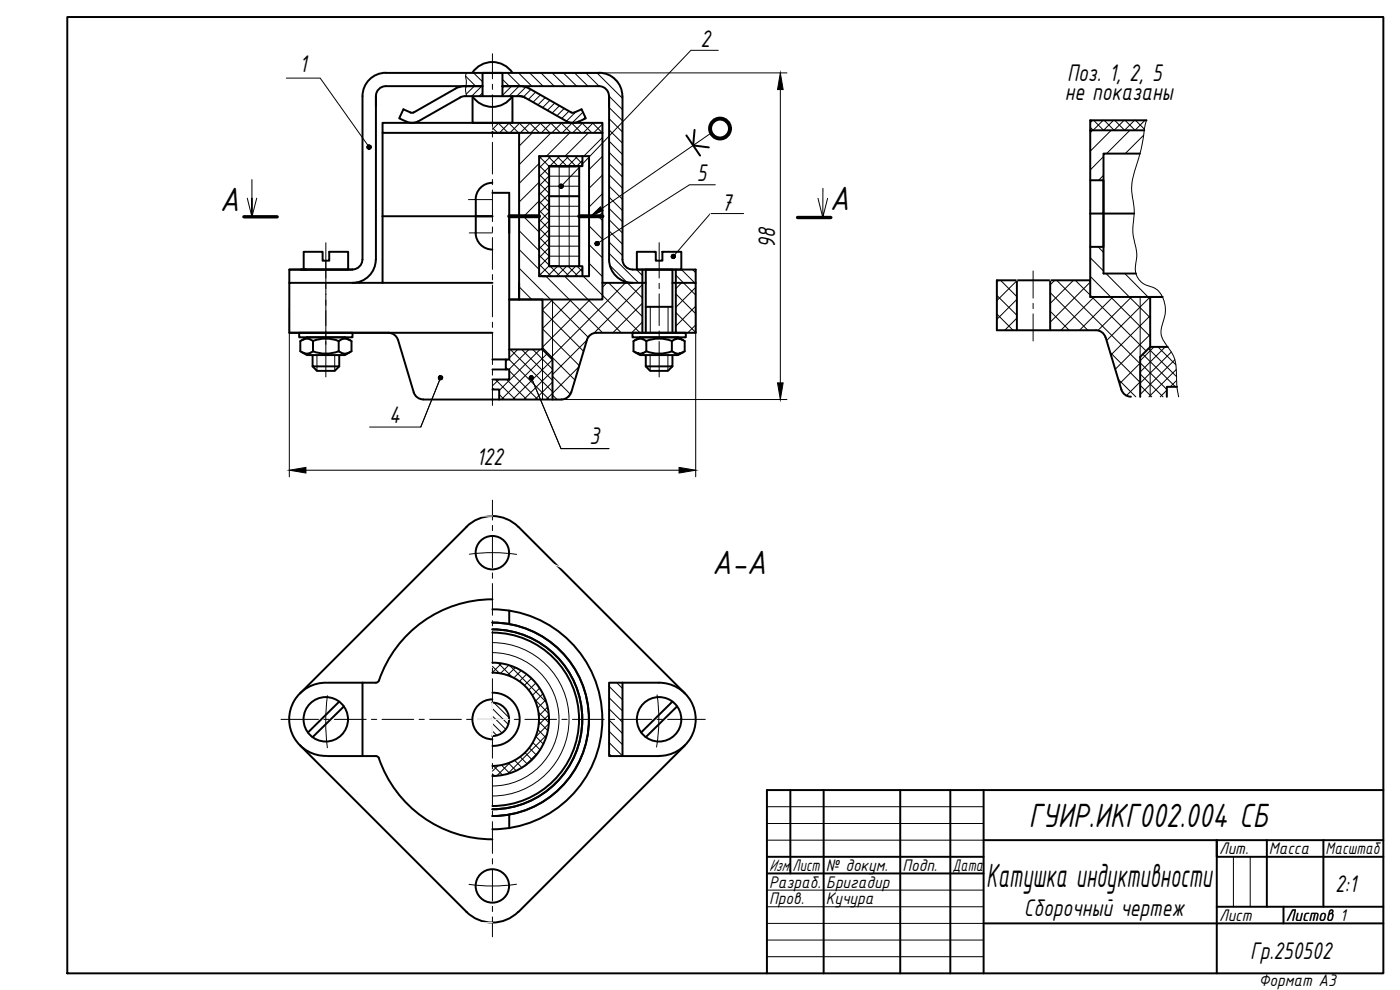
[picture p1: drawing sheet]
<svg xmlns="http://www.w3.org/2000/svg" width="420mm" height="297mm" viewBox="0 0 420 297" stroke-linecap="round" stroke-linejoin="round" font-family="sans-serif">
<!-- layer: 0 -->
<g fill="none" stroke="#000" stroke-width=".59">
<path d="M20.2 5.1h395v286.9h-395zM108.8 28.9v49a2.98 2.98 0 0 1-3 2.9M112.8 28.9v49M114.8 39.9v25M115.8 25.9a2.98 2.98 0 0 0-3 2.9M115.8 21.8a7 7 0 0 0-7 7M115.8 21.9h64M115.8 25.9h29M125.5 36.4l-1.7 .5-1.8-.4M138.1 29.2l-12.5 7.2M139.6 25.9l-2.4 .4-13.1 7.4-.9 .1-2.1-1-1.3 2.7 2.2 1M141.8 28.9a7.2 7.2 0 0 0 12 0"/>
<path d="M141.8 21.8a7.2 7.2 0 0 1 12 0M141.8 28.9v8h6M144.8 28.9v-7h6v7M147.8 36.9h-33v3h33M147.8 36.9h33v3M147.8 39.9h8v50h25v-5M147.8 39.9h33M153.8 28.9v8h-6M156 28.9l1.4 .3M156 25.9l1.5 .1 1.3 .6M156 28.9h-16.4l-1.5 .3M156 25.9h-5.2h29a2.98 2.98 0 0 1 3 2.9"/>
<path d="M157.5 29.2l12.6 7.2 1.7 .5 1.8-.4M158.9 26.6l12.6 7.2M171.5 33.7l.8 .1 2.2-1 1.3 2.7-2.2 1M179.8 21.8a7 7 0 0 1 7 7M180.8 39.9v45M182.8 28.9v49a7 7 0 0 0 7 7M186.8 28.9v49a2.98 2.98 0 0 0 3 2.9M208.4 39l-.4 4.6 4.7 .6M327.2 39.1h16.2M344.1 36.1h-16.9v48M147.8 54.8a5 5 0 0 0-5 5.1v5h5h-33M147.8 57.9h5v50h-5"/>
<path d="M161.8 46.8h15v36.1h-15zM164.8 49.9h9h-9h8M164.8 58.9h9M167.8 49.9h3M173.8 49.9v30M174.8 46.8v3.1h-10v30M206 40.6l4.1 6.1M327.2 54.1h4v20h-4M342.1 46.1h-10.9v18h-4M112.8 77.9a7 7 0 0 1-7 7M114.8 64.9v20h33M142.8 64.9l-.1 5a5 5 0 0 0 5.1 5"/>
<path d="M164.8 79.9h10v3M164.8 79.9h3M191.1 75.6h5.7v2.6h2v-2.6h5.7v5.3h-13.4zM340.4 64.1h-9.2v18h9.7M86.8 80.9h19h-19v4M86.8 99.9h29.8l1 .2 1 .5 .8 1.4M89.8 99.9h16v1.3h-16zM91.1 80.9v-5.3h5.7v2.6h2v-2.6h5.7v5.3M114.8 84.9h-28v15h61M155.8 84.9v5h-3h10v14.9h-10M162.8 82.9h1M180.8 84.9h13"/>
<path d="M189.8 99.9h16v1.3h-16zM189.8 80.9h19v4M192.8 80.9v19M193.8 99.9v-19h8v19M193.8 92.1h8M201.8 84.9h7v15h-29.8l-1.6 .4-.8 .7-.5 1M202.8 80.9v19M305.2 84.1v15M315.2 84.1v15M90.1 102.3l2-1.1h11.4l2 1.1v3.1l-2 1.1h-11.4l-2-1.1zM90.5 102.1l1-.4 1-.1 1.4 .7M93.8 106.6v3.3h8v-3.3"/>
<path d="M93.8 109.9l1.3 1.4h5.4l1.3-1.4M93.9 102.3a10.6 10.6 0 0 1 7.7 0M93.9 105.4a10.6 10.6 0 0 0 7.7 0M93.9 105.4l-1.5 .7-.9-.1-1-.4M93.9 102.3v3.1M105.1 102.1l-1-.4-1-.1-1.5 .7v3.1l1.6 .7 .9-.1 1-.4M119.5 102l4.9 16.2 1.1 1.2 1.5 .4M127 119.9h41.6M147.8 110.9h5v3h-5M147.8 116.9h2v3M151.8 107.9v3M162.8 104.8l3 3.1v12"/>
<path d="M176.1 102l-4.9 16.2-1.1 1.2-1.5 .4M190.1 102.3l2-1.1h11.4l2 1.1v3.1l-2 1.1h-11.4l-2-1.1zM190.5 102.1l1-.4 1-.1 1.5 .7M193.8 106.6v3.3h8v-3.3M193.8 109.9l1.3 1.4h5.3l1.4-1.4M193.9 102.3a10.6 10.6 0 0 1 7.8 0M193.9 105.4a10.6 10.6 0 0 0 7.8 0M194 105.4l-1.6 .7-1-.1-.9-.4M194 102.3v3.1M205.1 102.1l-1-.4-1-.1-1.5 .7v3.1l1.6 .7 1-.1 .9-.4M336.5 116.9l.9 1.4 .9 .5 1.1 .2M345.2 104.1v-15h3.7h-21.7v-5h-28v15h29.7l1.1 .2 1.3 .9 .5 1 4.8 15.8"/>
<path d="M345.2 104.1l-3 3v12M345.2 104.1h5.2M353.2 116.1h-3v3M155.5 158.1a11 11 0 0 0-15.5 0l-50 50M155.6 158.1l50 50M147.8 179.8a36.2 36.2 0 0 0-34.2 24.6l-.8 .4M147.8 186.8a29 29 0 0 1 28.9 29 29 29 0 0 1-28.9 29M147.8 188.8a27 27 0 0 1 27 27 27 27 0 0 1-27 27M147.8 182.8a33 33 0 0 1 33 33 33 33 0 0 1-33 33M147.8 198.8a17 17 0 0 1 17 17 17 17 0 0 1-17 17M147.8 189.8a26 26 0 0 1 26 26 26 26 0 0 1-26 26M152.8 183.2v4.1"/>
<path d="M98 204.8a11 11 0 0 0-11.2 11 11 11 0 0 0 11.2 11M98.3 204.8h14.5M101.8 210.5l-9.4 9.3M103.2 211.9l-9.4 9.3M108.8 204.8v22.1M147.8 210.8a5 5 0 0 1 5 5 5 5 0 0 1-5 5M147.8 201.8a14 14 0 0 1 14 14 14 14 0 0 1-14 14M147.8 209.8a6 6 0 0 0-6 6 6 6 0 0 0 6 6M147.8 207.8a8 8 0 0 1 8.2 8 8 8 0 0 1-8.2 8M186.8 204.8v22.1M201.8 210.5l-9.4 9.3M203.2 211.9l-9.4 9.3"/>
<path d="M90 223.6l50 50M98.3 226.9h14.5M112.8 226.9l.6 .1a39.3 39.3 0 0 0 11 16.2 36 36 0 0 0 23.4 8.6M197.7 226.8a11 11 0 0 0 11.1-10.9 11 11 0 0 0-11-11.1h-15v22.1h14.9M205.6 223.6l-50 50M237.2 237.1v25M247.2 237.1v54.9M270.2 237.1v54.9M285.2 237.1v54.9M295.2 237.1v54.9M415.2 237.1h-185v54.9M152.8 244.4v4.1"/>
<path d="M230.2 257.1h65M295.2 252.1h120M380.2 252.1v20M397.2 252.1v20M415.2 257.1h-50v-5v39.9M140 273.6a11 11 0 0 0 15.5 0M230.2 262.1h65M295.2 277.1h120M365.2 272.1h50M385.2 272.1v5"/>
<circle cx="147.8" cy="165.8" r="5"/>
<circle cx="97.8" cy="215.8" r="6.7"/>
<circle cx="197.8" cy="215.8" r="6.7"/>
<circle cx="147.8" cy="265.8" r="5"/>
</g>
<g fill="none" stroke="#000" stroke-width=".3">
<path d="M147.8 16.1v7.6M215.6 15.1h-8.3l-38.9 40.8M85.9 23.4h10.2l14.7 20.7M139.7 22.8l3 3.1M140 21.9l-.3 .7 .3 2.4-.3 2 .3 1.9M140.1 25.9l-.3 .3M142.1 21.9l2.7 2.6M142.3 25.9l-2.4 2.4M144.6 25.9l-3 3M144.8 27.9l-1 1M147.8 25.3v1.5M147.8 28.4v9.6"/>
<path d="M147.8 39.5v1.6M147.8 38.3l1.6 1.6M149.5 36.9l3 3M149.7 36.9l-1.9 1.9M150.8 23.8l2.1 2.1M151.3 25.9l-.5 .5M152.2 21.9l4 4M152.7 36.9l2.9 3M152.9 36.9l-3 3M153.5 25.9l-2.7 2.7M155.6 21.9l4 4M155.8 25.9l-3 3"/>
<path d="M155.8 36.9l3 3M156 36.9l-3 3M157.8 26.1l-2.7 2.8M158.9 36.9l3 3M159 21.9l4 4M159.2 36.9l-3 3M159.3 26.8l-2.2 2.3M159.8 39.9l-4 3.9M160.7 27.6l-2.1 2.2M162.1 36.9l3 3M162.2 28.5l-2.2 2.2M162.3 36.9l-3 3"/>
<path d="M162.3 21.9l4 4M163.6 29.3l-2.2 2.2M165.1 30.1l-2.2 2.2M165.2 36.9l3 3M165.4 39.9l-9.6 9.5M165.4 36.9l-2.9 3M165.7 21.9l4 4M166.5 30.9l-2.2 2.2M167.9 31.7l-2.2 2.2M168.4 36.9l3 3M168.6 36.9l-3 3M169.1 21.9l4 4"/>
<path d="M169.3 32.5l-2.2 2.2M170.8 33.3l-2.2 2.2M171 39.9l-7 6.9M171.5 36.9l3 3M172.4 21.9l4 4M172.8 33.6l-2.8 2.8M174.6 36.9l3 3M174.9 36.9l-3 3M175 33.6l-6.3 6.3M175.6 35.2l-.6 .7M175.8 21.9l4 4M176.6 39.9l-7 6.9"/>
<path d="M177.8 36.9l3 3M178 36.9l-3 3M179.2 21.9l7.6 7.6M180.8 37.2l-2.6 2.7M182.8 39l4 4M182.8 35.6l4 4M182.8 32.2l4 4M182.8 28.9l4 4M183.8 23.1l1.8 1.8M327.2 38.2l.9 .9M327.9 39.1l-.7 .7M327.9 36.1l-.7 .7"/>
<path d="M328.2 36.1l3 3M331 36.1l-3 3M331.4 36.1l3 3M333.5 39.1l-6.3 6.3M334.2 36.1l-3 3M334.5 36.1l3 3M337.4 36.1l-3.1 3M337.7 36.1l2.9 3 3-3M339.1 39.1l-7 7M340.5 36.1l-3 3M340.8 36.1l2.7 2.7M344 36.1v.1"/>
<path d="M344.1 36.1l-.5 1.6-1.1 6.9-2 6.7-.9 4.4v1.8l.8 5.4-.4 6.9 1.2 6.3-.5 5.1 .5 1.7 1.1 1.5 1.4 1 2.1 .7 1.4 .8 1.2 1.4 .9 1.8 .4 2v1.9l-1.1 4.1-.2 2.2 .7 1.8 2.6 3.7 .8 1.8 .5 2.6 .2 5.8 .5 3.1M74.2 59.5l1.4 5.6 1.4-5.6M75.6 53.9v11.2v-5.6M140.6 59.9h7.2M147.8 42.7v9.5M147.8 53.8v1.6M147.8 57v9.5M161.8 55l3 3M161.8 49.1l-6 6M161.8 54.7l-6 5.9M161.8 57.7l3 3M161.8 52.3l3 3"/>
<path d="M161.8 49.6l3 3M161.8 46.9l3 3M162.6 46.8l-.8 .9M164.4 46.8l3 3.1M164.8 58.2l-3 3M164.8 55.5l-3 3M164.8 52.8l-3 3M164.8 50.1l-3 3M164.8 55.9h9M164.8 52.9h9M165.4 46.8l-3.6 3.6M167.1 46.8l3 3.1"/>
<path d="M167.8 49.9v30l3 3M168 46.8l-3 3.1M169.8 46.8l3 3.1M170.7 46.8l-3 3.1M170.8 49.9v30M172.5 46.8l2.3 2.4M173.4 46.8l-3 3.1M174.8 48.2l-1.7 1.7M180.8 41.3l-5.6 5.5M180.8 46.9l-4 4M180.8 52.5l-4 4M180.8 58.1l-4 4"/>
<path d="M182.8 59.2l4 4M182.8 55.8l4 4M182.8 52.4l4 4.1M182.8 49.1l4 4M182.8 45.7l4 4M182.8 42.4l4 3.9M214.7 55.4h-7.8l-27.7 17.7M245.5 59.5l1.4 5.8M247 56.5l-.1 8.8 1.5-5.8M331.2 47l-4 4M331.2 52.6l-1.5 1.5M343.2 40.6l-5.5 5.5"/>
<path d="M97.8 72.8v40.3M140.8 69.9h7M147.8 68.1v1.6M147.8 71.3v9.5M155.8 74.8l6 6M155.8 69.2l6 6M157.1 64.9l4.7 4.7M161.8 79.3l3.6 3.6M161.8 60.3l-4.6 4.6M161.8 76.6l3 3M161.8 73.9l3 3h9M161.8 71.2l3 3"/>
<path d="M161.8 68.5l3 3M161.8 65.8l3 3M161.8 63.1l3 3M161.8 60.4l3 3M164.8 79.7l-3 3M164.8 77l-3 3M164.8 74.3l-3 3M164.8 71.7l-3 3M164.8 68.9l-3 3.1M164.8 66.2l-3 3M164.8 63.6l-3 3M164.8 60.9l-3 3"/>
<path d="M164.8 73.9h9M164.8 70.9h9M164.8 67.9h9M164.8 64.9h9M164.8 61.9h9M165.1 79.9l3 3M167.3 79.9l-3 3M170.1 79.9l-3.1 3M170.5 79.9l3 3M172.8 79.9l-3 3M173.2 79.9l1.6 1.6M176.8 79l4 4"/>
<path d="M176.8 73.4l4 4M176.8 67.8l4 4M179.5 64.9l1.3 1.3M180.8 63.7l-1.1 1.2M182.8 76l8.8 8.9M182.8 72.6l4 4.1M182.8 69.3l4 4M182.8 65.9l4 4M182.8 62.6l4 3.9M183 79.6l5.1 5.1M197.8 72.8v10.6M223.2 64.1h-10l-11.1 12.8"/>
<path d="M327.2 77.3l4 4M329.6 74.1l1.6 1.6M147.8 82.4v1.6M147.8 85.5v9.6M147.8 96.7v1.5M147.8 99.9v9.5M155.8 86l3.8 3.9M155.8 80.5l20.7 20.7M161.8 81.9l.9 1M162.8 98.7l11.1 11M162.8 93.1l12.3 12.3M163.8 82.9l17 17"/>
<path d="M165.8 89.9v18M165.9 89.9l-3.1 3M169.5 82.9l16.9 17M171.5 89.9l-8.7 8.7M174.8 80.5l-2.4 2.4M175 82.9l17.1 17M177.1 89.9l-14.3 14.3M182.1 84.9l-1.3 1.3M182.7 84.9l10.1 10.1M187.7 84.9l-22.4 22.4M188.3 84.9l4.5 4.5M191 80.9l1.8 1.8"/>
<path d="M192.8 96.6l-3.2 3.3M192.8 91l-8.9 8.9M192.8 85.4l-14.6 14.6M195.2 92.1v7.8M197.8 85v1.6M197.8 88.2v9.5M197.8 99.3v1.6M200.5 92.1v7.8M202.8 82.5l6 6M202.8 99.4l.5 .5M202.8 93.8l6 6M202.8 88.2l6 5.9"/>
<path d="M204.5 80.9l4 4M204.6 84.9l-1.8 1.7M207.9 80.9l.9 .9M208.8 97.5l-2.4 2.4M208.8 91.8l-6 6.1M208.8 86.2l-6 6M299.2 94.2l4.8 4.9M299.2 88.6l6 6M299.7 84.1l-.5 .5M300.3 84.1l4.9 4.9M305.2 95.4l-3.7 3.7M305.2 89.8l-6 6"/>
<path d="M305.2 84.2l-6 6M310 81.3v8.1M310 91v1.6M310 94.2v8.1M315.2 99l.1 .1M315.2 93.4l5.7 5.7M315.2 87.8l11.3 11.3M316.5 84.1l-1.3 1.4M317.1 84.1l25.1 25.1M322.2 84.1l-7 6.9M322.7 84.1l21.3 21.2M327.2 82.9l18 18.1"/>
<path d="M327.2 84.7l-12 12M328.4 89.1l-10 10M331.9 82.1l13.3 13.2M334 89.1l-10 10M337.6 82.1l7.6 7.6M339.6 89.1l-10.1 10M342.2 89.1v18M345.2 94.7l-11.8 11.8M345.2 89.1l-13.1 13.1M95.1 106.6v4.7M100.5 106.6v4.7M147.8 116.4l.5 .5"/>
<path d="M147.8 110.9v1.7M147.8 114.1v7.6M148.7 113.9l6 6M149.7 113.9l-1.9 1.9M149.8 118.3l1.5 1.6M151.8 110.2l.6 .7M152.1 113.9l6 6M152.4 107.9l-.6 .5M152.8 107.9l12 12M152.8 111.2l8.6 8.7M153.2 104.8l12.6 12.7M155.4 104.8l-2.6 2.6"/>
<path d="M156.5 104.8l9.3 9.3M158.8 104.8l-6.1 6.1M159.5 113.4l8.9 21.2h14.4h-14.4zM159.9 104.8l5.9 6M162.1 104.8l-12.3 12.4M162.8 104.3l9.8 9.7M162.8 104.8v15.1M164.1 106.2l-13.6 13.7M165.8 107.9l-12 12M165.8 111.2l-8.6 8.7M165.8 114.6l-5.2 5.3M165.8 118.5l1.4 1.4"/>
<path d="M165.8 112.9l5.4 5.4M171.3 118.1l-1.5 1.5M173.7 110.1l-9.8 9.8M176.1 102.1l-10.3 10.3M195.1 106.6v4.7M197.8 102.5v10.6M200.4 106.6v4.7M333.2 105.8l9 9M335.6 113.8l5.3 5.3M342.2 115.6l3.5 3.5M342.2 112.2l6.8 6.9M342.2 108.9l8 8"/>
<path d="M342.2 118.9l.1 .2M342.2 114.6l-4.2 4.1M342.2 109l-6.2 6.1M343 106.3l9.8 9.8M344.7 104.6l8.4 8.4M345.2 100.4l-10.5 10.4M345.2 104.1v15M346.3 104.1l-4.1 4.1M347.5 104.1l5.4 5.4M349.7 104.1l-7.5 7.5M350.2 117.1l-2 2M351.5 105.6l-9.3 9.4"/>
<path d="M352.6 107.9l-10.4 10.4M353 110.9l-8.2 8.2M353.1 114.2l-1.9 1.9M110.9 128.1h15.4l5.9-14.7-5.9 14.7M147.8 150.1v5.9M147.8 157.6v1.6M140.9 166.3a49.9 49.9 0 0 1 14.3 .1M147.8 160.8v9.5M147.8 171.9v1.6M147.8 175.1v9.5M147.8 195.8a20 20 0 0 1 20 20 20 20 0 0 1-20 20M147.8 192.8a23 23 0 0 1 23 23 23 23 0 0 1-23 23"/>
<path d="M147.8 186.2v1.6M147.8 189.4v9.5M147.8 199.9l2.1 2.1M148 198.9l-.2 .1M149.5 199l4.3 4.2M150.5 199.1l-2.7 2.6M152.7 199.6l-2.5 2.4M152.9 199.6l11.1 11.1M84.3 215.8h11.3M97.2 215.8h1.6M98.3 208.7l-.6 7.8 .5 7.9M100.4 215.8h9.5"/>
<path d="M111.5 215.8h1.6M114.6 215.8h9.6M125.8 215.8h1.5M128.9 215.8h9.6M140 215.8h1.6M143.2 215.8h9.5M147.8 214.9l4 3.9M147.8 212.6l4.8 4.8M147.8 200.5v1.6M147.8 203.7v9.5M147.8 214.8v1.6M147.8 218v9.5"/>
<path d="M147.8 219.4l1.3 1.3M147.8 217.1l2.9 2.8M148.3 210.9l4.5 4.4M154.3 215.8h1.6M154.6 200.3l-2.3 2.3M156.4 201.2l-2.2 2.2M157.5 215.8h9.5M158 202.3l-2.1 2.1M159.3 203.3l1.1 1.1M159.5 203.5l-2.1 2.1M160.5 209.9l4.2 4.3M160.8 204.9l-2.1 2.1"/>
<path d="M161.5 218.9l2.4 2.5M161.6 213.8l3.2 3.1M161.8 216.6l2.7 2.7M162 206.4l-2.2 2.2M162.9 208.1l-2.2 2.3M163.8 210l-2.4 2.4M164.4 212.1l-2.6 2.6M164.8 217.1l-4 4M164.8 214.4l-3.1 3.1M168.6 215.8h1.6M171.8 215.8h9.5M182.8 212.7l4 4"/>
<path d="M182.8 219.4l4 4M182.8 216.1l4 4M182.8 209.3l4 4M182.8 205.9l4 4.1M182.9 215.8h1.6M185.1 204.8l1.7 1.8M186.1 215.8h9.5M197.2 215.8h1.6M197.2 208.5a50.1 50.1 0 0 1-.2 15.7M200.4 215.8h11.3M147.8 229.1v1.6M148.1 229.9l2.7 2.7"/>
<path d="M148.4 232.8l-.6-.6v9.6M149.4 229.8l-1.6 1.6M150.5 229.6l2.5 2.5M152.7 229l2.2 2.3M153 228.8l-3.9 4M154.5 228.2l2.2 2.2M156.1 227.1l2.2 2.2M157.6 225.9l2.1 2.1M158.9 224.4l2.1 2.2M159.9 222.8l2.2 2.2M160.8 221l2.3 2.3M161.9 225.4l-4.5 4.5"/>
<path d="M164.2 220.4l-11.9 11.8M182.8 226.2l.7 .7M182.8 222.8l4 4M147.8 243.4v1.5M147.8 246.5v9.6M147.8 257.6v1.6M230.2 242h65M230.2 247.1h65M230.2 252.1h65M370.2 257.1v15M375.2 257.1v15M147.8 260.8v9.5"/>
<path d="M147.8 271.9v1.6M147.8 275.1v6M155 265.3a49.9 49.9 0 0 1-14.2 0M230.2 267.1h65M230.2 272.1h65M230.2 277.1h65M230.2 282.1h65M230.2 287h65"/>
</g>
<g fill="#000">
<circle cx="140" cy="21.9" r=".3"/>
<circle cx="147.8" cy="39.9" r=".3"/>
</g>
<g fill="none" stroke="#000" stroke-width="1.2">
<path d="M152.8 64.9h9M173.8 64.9h7"/>
<circle cx="216.1" cy="38.6" r="2.98"/>
</g>
<path d="M73.2 65.1h10M239.4 65.3h9.9" fill="none" stroke="#000" stroke-width="1"/>
<g fill="#000" stroke="#000" stroke-width=".3">
<path d="M110.2 44.5l.3 .2 .3-.6zM110.8 44.1v.7l-.3-.1zM110.8 44.1v.7l.3-.2z"/>
<path d="M110.4 43.6l-.2 .3 .6 .2zM110.2 43.9l.6 .2-.6 .1zM110.2 44.2v.3l.6-.4z"/>
<path d="M110.8 44.1l.3 .5 .2-.2zM110.8 44.1h.6l-.1 .3zM110.8 44.1h.6l-.1-.3z"/>
<path d="M111 43.6l-.2 .5 .5-.3zM110.7 43.5l.3 .1-.2 .5zM110.4 43.6l.4 .5-.1-.6z"/>
<path d="M168 56.3l.3 .2 .1-.6zM168.4 55.9l.2 .6h-.3zM168.4 55.9l.2 .6 .3-.2z"/>
<path d="M168 55.4l-.2 .3 .6 .2zM167.8 55.7l.6 .2-.6 .1zM167.8 56l.2 .3 .4-.4z"/>
<path d="M168.4 55.9l.5 .4 .1-.3zM168.4 55.9l.6-.2v.3zM168.9 55.4l-.5 .5 .6-.2z"/>
<path d="M168.6 55.3l-.2 .6 .5-.5zM168.2 55.3h.4l-.2 .6zM168 55.4l.4 .5-.2-.6z"/>
<path d="M178.6 73.4l.3 .2 .3-.5zM179.2 73.1v.6l-.3-.1zM179.2 73.1v.6l.3-.1z"/>
<path d="M178.9 72.5l-.3 .3 .6 .3zM178.6 72.8l.6 .3h-.6zM178.6 73.1v.3l.6-.3z"/>
<path d="M179.2 73.1l.3 .5 .2-.2zM179.2 73.1h.6l-.1 .3zM179.2 73.1h.6l-.1-.3z"/>
<path d="M179.5 72.5l-.3 .6 .5-.3zM179.2 72.5h.3l-.3 .6zM178.9 72.5l.3 .6v-.6z"/>
<path d="M201.6 76.5l-.1 .3 .6 .1zM201.5 76.8l.6 .1-.6 .2zM201.5 77.1l.1 .3 .5-.5z"/>
<path d="M202.1 76.9l-.5 .5 .3 .1zM202.1 76.9l.2 .6h-.4zM202.1 76.9l.2 .6 .2-.2z"/>
<path d="M202.2 76.3l-.1 .6 .4-.5zM201.8 76.4l.4-.1-.1 .6zM201.6 76.5l.5 .4-.3-.5z"/>
<path d="M202.1 76.9l.4 .4 .2-.3zM202.1 76.9l.5-.2 .1 .3zM202.5 76.4l-.4 .5 .5-.2z"/>
<path d="M131.6 113.1v.3h.6zM131.6 113.4h.6l-.5 .3zM131.7 113.7l.3 .2 .2-.5z"/>
<path d="M132.2 113.4l-.2 .5h.3zM132.2 113.4l.4 .4-.3 .1zM132.2 113.4l.4 .4 .2-.2z"/>
<path d="M132.1 112.7l.1 .7 .2-.6zM131.8 112.8l.3-.1 .1 .7zM131.8 112.8l-.2 .3 .6 .3z"/>
<path d="M132.2 113.4l.6 .2v-.4zM132.2 113.4l.5-.5 .1 .3zM132.4 112.8l-.2 .6 .5-.5z"/>
<path d="M158.9 113.6l.2 .2 .4-.4zM159.5 113.4l-.1 .5-.3-.1zM159.5 113.4l-.1 .5h.3z"/>
<path d="M159 113l.5 .4-.3-.6zM159 113l.5 .4-.7-.1zM158.8 113.3l.1 .3 .6-.2z"/>
<path d="M159.5 113.4l.2 .5 .2-.2zM159.5 113.4h.6l-.2 .3zM159.5 113.4h.6l-.1-.3z"/>
<path d="M159.8 112.8l-.3 .6 .5-.3zM159.5 112.7l.3 .1-.3 .6zM159.2 112.8l.3 .6v-.7z"/>
</g>
<path d="M165.8 21.9h70.4M234.2 26.9v88M213.5 40.1h-.3l-32.6 22.5M86.8 92.4v50.7M208.8 92.4v50.7M165.8 119.9h70.4M91.8 141.1h112" fill="none" stroke="#000" stroke-width=".3"/>
<path d="M234.2 21.9l.8 5h-1.7zM177.3 64.9l2.9-2.9 .8 1.1zM233.3 114.9h1.7l-.8 5zM86.8 141.1l5-.9v1.7zM203.8 140.2l5 .9-5 .8z" fill="#000" stroke="#000" stroke-width=".3"/>
<g fill="none" stroke="#fff" stroke-width=".3">
<path d="M213.2 64.1v18h10M213.2 73.1h10M295.2 75.1h5M305.2 73.1v11M315.2 73.1v11M320.2 75.1h5M62.2 154.8h85.6M64.2 159.8v112.1M155.2 166.4a50 50 0 0 1 32.8 19.7M205.4 169.7l-14.7 11.8M142.8 215.8h10M147.8 210.8v10"/>
<path d="M62.2 276.8h85.6"/>
</g>
<g fill="#fff" stroke="#fff" stroke-width=".3">
<path d="M64.2 154.8l.8 5h-1.6z"/>
<path d="M63.4 271.9h1.6l-.8 4.9z"/>
<path d="M190.2 180.8l1 1.3-4.4 2.5z"/>
<path d="M300.2 74.2l5 .9-5 .8z"/>
<path d="M315.2 75.1l5-.9v1.7z"/>
</g>
<g font-size="10.9">
<text x="66" y="63.4">А</text>
<text x="249" y="63.1">А</text>
<text x="213.7" y="172.4">А-А</text>
<text x="308.7" y="248.1">ГУИР.ИКГ002.004 СБ</text>
<text x="296" y="266.2">Катушка индуктивности</text>
</g>
<g font-size="7.8">
<text x="210.3" y="14">2</text>
<text x="89.9" y="21.5">1</text>
<text x="320.3" y="24.2">Поз. 1, 2, 5</text>
<text x="319.5" y="30.1">не показаны</text>
<text x="209.1" y="54.4">5</text>
<text x="216.6" y="63.2">7</text>
<text x="232.7" y="74.4" transform="rotate(-90 232.7 74.4)">98</text>
<text x="116.8" y="126.8">4</text>
<text x="176.9" y="133.3">3</text>
<text x="143" y="139.6">122</text>
<text x="400.7" y="267.7">2:1</text>
<text x="307.3" y="274.9">Сборочный чертеж</text>
<text x="375.2" y="287.8">Гр.250502</text>
</g>
<g font-size="5.4">
<text x="365.8" y="256.4">Лит.</text>
<text x="380.8" y="256.4">Масса</text>
<text x="397.8" y="256.4">Масштаб</text>
<text x="230.8" y="261.4">Изм.</text>
<text x="237.9" y="261.4">Лист</text>
<text x="247.9" y="261.4">№ докум.</text>
<text x="270.8" y="261.4">Подп.</text>
<text x="285.8" y="261.4">Дата</text>
<text x="230.8" y="266.3">Разраб.</text>
<text x="248" y="266.4">Бригадир</text>
<text x="230.8" y="271.3">Пров.</text>
<text x="247.8" y="271.3">Кучура</text>
<text x="365.8" y="276.4">Лист</text>
<text x="385.9" y="276.4">Листов</text>
<text x="385.9" y="276.4">Листов 1</text>
<text x="377.8" y="295.8">Формат А3</text>
</g>
</svg>
